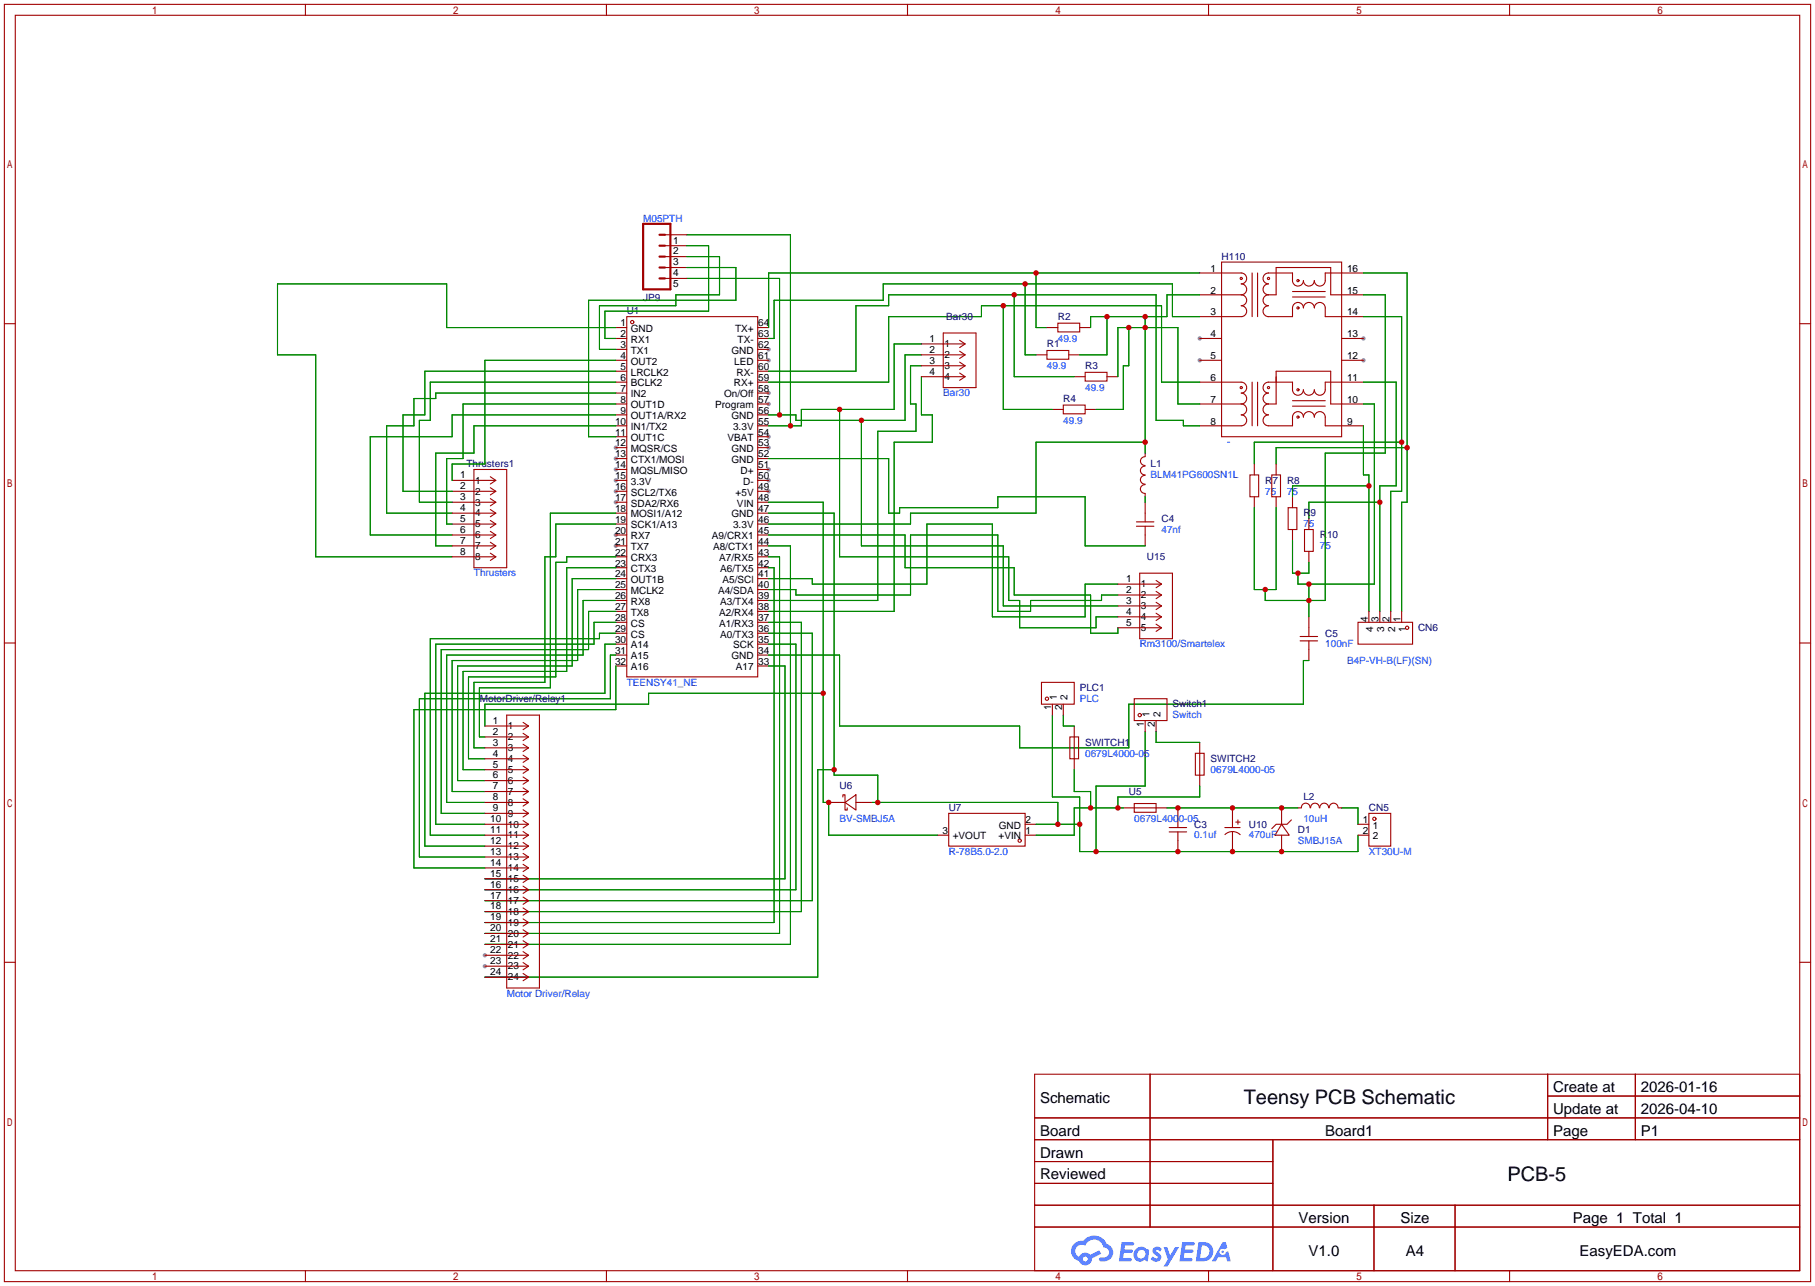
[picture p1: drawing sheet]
<svg xmlns="http://www.w3.org/2000/svg" width="422mm" height="299mm" viewBox="0 0 422 299" stroke-linecap="round" stroke-linejoin="round" font-family="sans-serif">
<g fill="#999">
<circle cx="143.3" cy="104.2" r=".51"/>
<circle cx="143.3" cy="106.7" r=".51"/>
<circle cx="143.3" cy="109.2" r=".51"/>
<circle cx="143.3" cy="111.8" r=".51"/>
<circle cx="143.3" cy="114.3" r=".51"/>
<circle cx="143.3" cy="116.9" r=".51"/>
<circle cx="143.3" cy="124.5" r=".51"/>
<circle cx="143.3" cy="127" r=".51"/>
<circle cx="178.9" cy="114.3" r=".51"/>
<circle cx="178.9" cy="111.8" r=".51"/>
<circle cx="178.9" cy="109.2" r=".51"/>
<circle cx="178.9" cy="104.2" r=".51"/>
<circle cx="178.9" cy="101.6" r=".51"/>
<circle cx="178.9" cy="94" r=".51"/>
<circle cx="178.9" cy="91.5" r=".51"/>
<circle cx="178.9" cy="83.8" r=".51"/>
<circle cx="178.9" cy="81.3" r=".51"/>
<circle cx="317.3" cy="78.8" r=".51"/>
<circle cx="279.2" cy="78.8" r=".51"/>
<circle cx="279.2" cy="83.8" r=".51"/>
<circle cx="317.3" cy="83.8" r=".51"/>
<circle cx="112.8" cy="222.3" r=".51"/>
<circle cx="112.8" cy="224.8" r=".51"/>
</g>
<g fill="none" stroke="#a10000" stroke-width=".25">
<path d="M1 1h420.4v297.2h-420.4zM3.6 3.6h415.2v292.1h-415.2zM71.1 1v2.6M141.1 1v2.6M211.2 1v2.6M281.3 1v2.6M351.3 1v2.6M1 75.3h2.6M418.8 75.3h2.6M1 149.6h2.6M418.8 149.6h2.6M1 223.9h2.6"/>
<path d="M418.8 223.9h2.6M240.8 249.9h178v45.8h-178zM267.7 249.9v35.6M360.2 249.9v15.3M360.2 255h58.6M380.6 249.9v15.3M240.8 260.1h178M240.8 265.2h178M240.8 270.3h55.4M240.8 275.3h55.4M296.2 265.2v30.5M71.1 295.7v2.5"/>
<path d="M141.1 295.7v2.5M211.2 295.7v2.5M240.8 280.4h178M240.8 285.5h178M281.3 295.7v2.5M319.8 280.4v15.3M338.6 280.4v15.3M351.3 295.7v2.5"/>
</g>
<g fill="#5487ff">
<path d="M268.5 290.3a1.3 1.3 0 0 1 1.9 .3l-.4 .6a.54 .54 0 0 0-1-.2l.2 .2a1.28 1.28 0 0 1 .8 2 1.53 1.53 0 0 1-2.2-.3l.5-.6 .8 .5a.31 .31 0 0 0 .3-.3 .31 .31 0 0 0-.2-.3 1.12 1.12 0 0 1-.7-1.9z"/>
<path d="M270.8 290.2h.8l.7 1.9 1.2-1.9h.9l-2.7 4.5h-.9l1-1.7z"/>
<path d="M261 289h2.3a.46 .46 0 0 1 .5 .1 .46 .46 0 0 1 .1 .5l-.3 .2h-1.8l-.1 .9h1.6a.4 .4 0 0 1 .3 .4 .4 .4 0 0 1-.4 .4h-1.6l-.2 1.2h1.4a.46 .46 0 0 1 .5 .1 .46 .46 0 0 1 .1 .5l-.4 .2h-2.6z"/>
<path d="M275.1 289h2.3a.47 .47 0 0 1 .5 .1 .47 .47 0 0 1 .1 .5l-.3 .2h-1.8l-.1 .9h1.6a.4 .4 0 0 1 .4 .4 .4 .4 0 0 1-.5 .4h-1.6l-.2 1.2h1.4a.46 .46 0 0 1 .5 .1 .46 .46 0 0 1 .1 .5l-.4 .2h-2.6z"/>
<path d="M284.5 289h.8l.3 1.3-.6 .4a.75 .75 0 0 0-1.1 .3 .75 .75 0 0 0 .5 1 .75 .75 0 0 0 .9-.6l.5-.3 .6 2.4h-.8l-.3-1h-1.8l-.5 1h-1z"/>
<path d="M278.9 289l-.6 4.5h1.4a2.27 2.27 0 0 0 2.7-2.3 2.27 2.27 0 0 0-2.7-2.2zM279.7 289.8a1.5 1.5 0 0 1 1.8 1.5 1.5 1.5 0 0 1-1.9 1.4h-.3z"/>
<path d="M264.4 290.6a1.6 1.6 0 0 0-.4 2.3 1.6 1.6 0 0 0 2.3 .2l.8 .4 .3-2.5-.1-.3h-.5a1.58 1.58 0 0 0-2.4-.1zM265 291.1a.99 .99 0 0 1 1.6 .6 .99 .99 0 0 1-1.3 1.1 .98 .98 0 0 1-.3-1.7z"/>
<path d="M250 289.4a2.37 2.37 0 0 0 1.1 4 1.54 1.54 0 0 0 1.8 1 1.54 1.54 0 0 0 1.2-1.6l2.2-1.1-.5-.8-2.1 1.1a1.57 1.57 0 0 0-2.6 .4 1.5 1.5 0 0 1-.7-2.1 1.5 1.5 0 0 1 2.2-.5 2.23 2.23 0 0 1 2.3-1.4 2.23 2.23 0 0 1 1.9 1.8 1.16 1.16 0 0 1 1.3 1.1 1.16 1.16 0 0 1-1.1 1.3h-.7a.47 .47 0 0 0-.5 .3 .47 .47 0 0 0 .4 .6 2.14 2.14 0 0 0 2.7-1.4 2.14 2.14 0 0 0-1.3-2.7 3.2 3.2 0 0 0-5.5-.7l-1.1 .1zM252 292.9a.6 .6 0 0 1 1.2 0 .6 .6 0 0 1-1.2 0z"/>
<circle cx="284.6" cy="291.3" r=".28"/>
</g>
<g fill="none" stroke="#a10000" stroke-width=".25">
<path d="M154.8 54.6h5M154.8 57.2h5M154.8 59.7h5M143.3 76.2h2.6M143.3 78.8h2.6M145.9 73.7h30.4v83.8h-30.4zM154.8 62.2h5M154.8 64.8h5M176.3 76.2h2.6M176.3 78.8h2.6M219.5 77.5h7.6v12.7h-7.6zM223.3 79.2l1.3 .8"/>
<path d="M243.7 76.2h2.5M246.2 75.2h5.1v2h-5.1zM251.3 76.2h2.5M279.2 63.5h9.7a1.27 1.27 0 0 1 1.2 1.3 1.27 1.27 0 0 1-1.2 1.3 1.27 1.27 0 0 1 1.2 1.2 1.27 1.27 0 0 1-1.2 1.3M279.2 78.8h5.1M279.2 68.6h9.7M284.3 61h27.9v40.6h-27.9zM288.9 68.6a1.27 1.27 0 0 1 1.2 1.3 1.27 1.27 0 0 1-1.2 1.2 1.27 1.27 0 0 1 1.2 1.3 1.27 1.27 0 0 1-1.2 1.3h-9.7M291.4 63.5v10.2M292.7 63.5v10.2M295.2 68.6h1.8v-6.4h12.7v6.4h7.6M295.2 68.6a1.27 1.27 0 0 0-1.3 1.3 1.27 1.27 0 0 0 1.3 1.2 1.27 1.27 0 0 0-1.3 1.3 1.27 1.27 0 0 0 1.3 1.3h5.6v-2.1a1.27 1.27 0 0 1 1.3-1.2 1.27 1.27 0 0 1 1.2 1.2 1.27 1.27 0 0 1 1.3-1.2 1.27 1.27 0 0 1 1.3 1.2 1.27 1.27 0 0 1 1.3-1.2 1.27 1.27 0 0 1 1.2 1.2v2.1h8.9"/>
<path d="M300.8 69.1h7.6M300.8 67.8h7.6M312.2 78.8h5.1M317.3 63.5h-8.9v1.8a1.27 1.27 0 0 1-1.2 1.3 1.27 1.27 0 0 1-1.3-1.3 1.27 1.27 0 0 1-1.3 1.3 1.27 1.27 0 0 1-1.3-1.3 1.27 1.27 0 0 1-1.2 1.3 1.27 1.27 0 0 1-1.3-1.3v-1.8h-5.6a1.27 1.27 0 0 0-1.3 1.3 1.27 1.27 0 0 0 1.3 1.3 1.27 1.27 0 0 0-1.3 1.2 1.27 1.27 0 0 0 1.3 1.3M143.3 81.3h2.6M143.3 83.8h2.6M143.3 86.4h2.6M143.3 88.9h2.6M143.3 91.5h2.6M143.3 94h2.6M143.3 96.5h2.6M143.3 99.1h2.6"/>
<path d="M176.3 81.3h2.6M176.3 83.8h2.6M176.3 86.4h2.6M176.3 88.9h2.6M176.3 91.5h2.6M176.3 94h2.6M176.3 96.5h2.6M176.3 99.1h2.6M214.4 82.6h10.2M214.4 87.6h10.2M214.4 80h10.2M214.4 85.1h10.2"/>
<path d="M223.3 81.7l1.3 .9M223.3 84.3l1.3 .8M223.3 86.8l1.3 .8M224.6 80l-1.3 .9M224.6 82.6l-1.3 .8M224.6 85.1l-1.3 .9M224.6 87.6l-1.3 .9M241.1 82.6h2.6M243.7 81.5h5v2.1h-5zM244.9 95.3h2.6M247.5 94.2h5v2.1h-5zM248.7 82.6h2.6"/>
<path d="M250 87.6h2.5M252.5 95.3h2.6M252.5 86.6h5.1v2.1h-5.1zM257.6 87.6h2.6M279.2 88.9h9.7a1.27 1.27 0 0 1 1.2 1.3 1.27 1.27 0 0 1-1.2 1.3 1.27 1.27 0 0 1 1.2 1.2 1.27 1.27 0 0 1-1.2 1.3M279.2 83.8h5.1M279.2 94h9.7M288.9 94a1.27 1.27 0 0 1 1.2 1.3 1.27 1.27 0 0 1-1.2 1.2 1.27 1.27 0 0 1 1.2 1.3 1.27 1.27 0 0 1-1.2 1.3h-9.7M291.4 88.9v10.2M292.7 88.9v10.2M295.2 94h1.8v-7.6h12.7v7.6h7.6M295.2 94a1.27 1.27 0 0 0-1.3 1.3 1.27 1.27 0 0 0 1.3 1.2 1.27 1.27 0 0 0-1.3 1.3 1.27 1.27 0 0 0 1.3 1.3h5.6v-2.1a1.27 1.27 0 0 1 1.3-1.2 1.27 1.27 0 0 1 1.2 1.2 1.27 1.27 0 0 1 1.3-1.2 1.27 1.27 0 0 1 1.3 1.2 1.27 1.27 0 0 1 1.3-1.2 1.27 1.27 0 0 1 1.2 1.2v2.1h8.9"/>
<path d="M300.8 94.5h7.6M300.8 93.2h7.6M312.2 83.8h5.1M317.3 88.9h-8.9v1.8a1.27 1.27 0 0 1-1.2 1.3 1.27 1.27 0 0 1-1.3-1.3 1.27 1.27 0 0 1-1.3 1.3 1.27 1.27 0 0 1-1.3-1.3 1.27 1.27 0 0 1-1.2 1.3 1.27 1.27 0 0 1-1.3-1.3v-1.8h-5.6a1.27 1.27 0 0 0-1.3 1.3 1.27 1.27 0 0 0 1.3 1.3 1.27 1.27 0 0 0-1.3 1.2 1.27 1.27 0 0 0 1.3 1.3M105.2 111.8h10.2M105.2 114.3h10.2M105.2 116.9h10.2M105.2 119.4h10.2M110.3 109.2h7.6v22.9h-7.6zM114.1 110.9l1.3 .9M114.1 113.5l1.3 .8M114.1 116l1.3 .9"/>
<path d="M114.1 118.5l1.3 .9M115.4 111.8l-1.3 .8M115.4 114.3l-1.3 .9M115.4 116.9l-1.3 .8M115.4 119.4l-1.3 .8M143.3 101.6h2.6M143.3 104.2h2.6M143.3 106.7h2.6M143.3 109.2h2.6M143.3 111.8h2.6M143.3 114.3h2.6M143.3 116.9h2.6"/>
<path d="M143.3 119.4h2.6M176.3 101.6h2.6M176.3 104.2h2.6M176.3 106.7h2.6M176.3 109.2h2.6M176.3 111.8h2.6M176.3 114.3h2.6M176.3 116.9h2.6M176.3 119.4h2.6M266.5 112.8a1.01 1.01 0 0 0-1.1 1 1.01 1.01 0 0 0 1.1 1M266.5 110.6a1.01 1.01 0 0 0-1.1 1 1.01 1.01 0 0 0 1.1 1M266.5 108.5a1.01 1.01 0 0 0-1.1 1 1.01 1.01 0 0 0 1.1 1"/>
<path d="M266.5 106.3a1.01 1.01 0 0 0-1.1 1 1.01 1.01 0 0 0 1.1 1M266.5 105.4v.8M266.5 114.8v.8M266.5 116.9v4.5M290.9 110.5h2v5.1h-2zM291.9 108v2.5M291.9 115.6v2.5M296 110.5h2v5.1h-2zM297 108v2.5M297 115.6v2.5M299.8 118.1h2v5.1h-2zM300.8 115.6v2.5"/>
<path d="M105.2 121.9h10.2M105.2 124.5h10.2M105.2 127h10.2M105.2 129.6h10.2M114.1 121.1l1.3 .8M114.1 123.6l1.3 .9M114.1 126.2l1.3 .8M114.1 128.7l1.3 .9M115.4 121.9l-1.3 .9M115.4 124.5l-1.3 .8M115.4 127l-1.3 .9M115.4 129.6l-1.3 .8"/>
<path d="M143.3 121.9h2.6M143.3 124.5h2.6M143.3 127h2.6M143.3 129.6h2.6M143.3 132.1h2.6M143.3 134.6h2.6M143.3 137.2h2.6M143.3 139.7h2.6M176.3 121.9h2.6M176.3 124.5h2.6M176.3 127h2.6M176.3 129.6h2.6"/>
<path d="M176.3 132.1h2.6M176.3 134.6h2.6M176.3 137.2h2.6M176.3 139.7h2.6M260.2 135.9h10.1M260.2 138.4h10.1M264.5 121.4h4M264.5 122.4h4M265.2 133.4h7.7v15.2h-7.7zM266.5 122.4v4.6M269.1 135.1l1.2 .8M269.1 137.6l1.2 .8"/>
<path d="M270.3 135.9l-1.2 .9M270.3 138.4l-1.2 .9M300.8 123.2v2.5M303.6 123.2h2v5.1h-2zM304.6 120.7v2.5M304.6 128.3v2.5M143.3 142.3h2.6M143.3 144.8h2.6M143.3 147.3h2.6M143.3 149.9h2.6M143.3 152.4h2.6M143.3 155h2.6"/>
<path d="M176.3 142.3h2.6M176.3 144.8h2.6M176.3 147.3h2.6M176.3 149.9h2.6M176.3 152.4h2.6M176.3 155h2.6M242.4 158.8h7.6v5h-7.6zM260.2 141h10.1M260.2 143.5h10.1M260.2 146.1h10.1M269.1 140.1l1.2 .9M269.1 142.7l1.2 .8"/>
<path d="M269.1 145.2l1.2 .9M270.3 141l-1.2 .8M270.3 143.5l-1.2 .9M270.3 146.1l-1.2 .8M302.6 148.1h4M302.6 149.1h4M304.6 143.5v4.6M304.6 149.1v4.6M316 144.8h12.7v5.1h-12.7zM318.6 142.3v2.5M321.1 142.3v2.5M323.7 142.3v2.5"/>
<path d="M326.2 142.3v2.5M112.8 168.9h10.2M112.8 171.5h10.2M112.8 174h10.2M112.8 176.5h10.2M112.8 179.1h10.2M117.9 166.4h7.6v63.5h-7.6zM121.7 168.1l1.3 .8M121.7 170.6l1.3 .9M121.7 173.2l1.3 .8M121.7 175.7l1.3 .8M121.7 178.2l1.3 .9"/>
<path d="M123 168.9l-1.3 .9M123 171.5l-1.3 .8M123 174l-1.3 .9M123 176.5l-1.3 .9M123 179.1l-1.3 .8M244.9 163.8v2.6M247.5 163.8v2.6M249 171.5h2v5h-2zM250 168.9v10.2M264 162.6h7.6v5.1h-7.6zM266.5 167.7v2.5M269.1 167.7v2.5"/>
<path d="M278.2 175.3h2v5.1h-2zM279.2 172.7v10.2M112.8 186.7h10.2M112.8 194.3h10.2M112.8 191.8h10.2M112.8 181.6h10.2M112.8 184.2h10.2M112.8 189.2h10.2M112.8 196.9h10.2M112.8 199.4h10.2M121.7 180.8l1.3 .8M121.7 183.3l1.3 .9"/>
<path d="M121.7 185.9l1.3 .8M121.7 188.4l1.3 .8M121.7 190.9l1.3 .9M121.7 193.5l1.3 .8M121.7 196l1.3 .9M121.7 198.6l1.3 .8M123 181.6l-1.3 .9M123 184.2l-1.3 .8M123 186.7l-1.3 .9M123 189.2l-1.3 .9M123 191.8l-1.3 .8M123 194.3l-1.3 .9"/>
<path d="M123 196.9l-1.3 .8M123 199.4l-1.3 .9M192.9 186.7h3.8M196.2 185.4v-.5h.5v3.6h.5v-.5M196.7 186.7l2.5-1.8v3.6zM199.2 186.7h3.8M218.3 194.3h2.5M220.8 189.2h17.8v7.7h-17.8zM238.6 194.3h2.5M238.6 191.8h2.5M261.4 188h10.2M264 187h5.1v2h-5.1z"/>
<path d="M272.1 192.5h4.1M272.1 193.6h4.1M274.1 188v4.5M274.1 193.6v4.5M285.1 192.5h3.5M285.1 194.2a2.54 2.54 0 0 1 3.5 0M286.8 188v4.5M286.8 193.6v4.5M287.6 191.3h1M288.1 190.8v1M298.3 191.8l1.7 2.5h-3.3zM298.3 188v3.8"/>
<path d="M298.3 194.3v3.8M300.5 190.8l-1 1h-2.5l-1 1M304.9 188a1.01 1.01 0 0 0-1-1.1 1.01 1.01 0 0 0-1 1.1h-.8M305 188a1.01 1.01 0 0 1 1-1.1 1.01 1.01 0 0 1 1 1.1M307.2 188a1.01 1.01 0 0 1 1-1.1 1.01 1.01 0 0 1 1 1.1M309.4 188a1.01 1.01 0 0 1 1-1.1 1.01 1.01 0 0 1 1 1.1M311.5 188h.7M316 194.3h2.6M316 191.8h2.6M318.6 189.2h5.1v7.7h-5.1zM112.8 201.9h10.2M112.8 204.5h10.2"/>
<path d="M112.8 207h10.2M112.8 209.6h10.2M112.8 212.1h10.2M112.8 214.6h10.2M112.8 217.2h10.2M112.8 219.7h10.2M121.7 201.1l1.3 .8M121.7 203.6l1.3 .9M121.7 206.2l1.3 .8M121.7 208.7l1.3 .9M121.7 211.3l1.3 .8M121.7 213.8l1.3 .8"/>
<path d="M121.7 216.3l1.3 .9M121.7 218.9l1.3 .8M123 201.9l-1.3 .9M123 204.5l-1.3 .8M123 207l-1.3 .9M123 209.6l-1.3 .8M123 212.1l-1.3 .9M123 214.6l-1.3 .9M123 217.2l-1.3 .8M123 219.7l-1.3 .9M112.8 222.3h10.2M112.8 224.8h10.2"/>
<path d="M112.8 227.3h10.2M121.7 221.4l1.3 .9M121.7 224l1.3 .8M121.7 226.5l1.3 .8M123 222.3l-1.3 .8M123 224.8l-1.3 .9M123 227.3l-1.3 .9"/>
<circle cx="147.1" cy="74.9" r=".38"/>
<circle cx="288.9" cy="64.8" r=".25"/>
<circle cx="295.2" cy="64.8" r=".25"/>
<circle cx="302.1" cy="71.6" r=".25"/>
<circle cx="302.1" cy="65.3" r=".25"/>
<circle cx="288.9" cy="90.2" r=".25"/>
<circle cx="295.2" cy="90.2" r=".25"/>
<circle cx="302.1" cy="90.7" r=".25"/>
<circle cx="302.1" cy="97" r=".25"/>
<circle cx="327.5" cy="146.1" r=".38"/>
<circle cx="243.7" cy="162.6" r=".38"/>
<circle cx="265.2" cy="166.4" r=".38"/>
<circle cx="237.3" cy="195.6" r=".38"/>
<circle cx="319.9" cy="190.5" r=".38"/>
</g>
<g fill="none" stroke="#008700" stroke-width=".25">
<path d="M159.8 59.7h7.7v8.9h-10.2v2.5h-17.8v10.2h3.8M159.8 57.2h5.1v15.2h-24.1v6.4h2.5M159.8 54.6h24.2v44.5M143.3 76.2h-39.3v-10.1h-39.4v16.5h8.9v47h31.7M159.8 62.2h11.5v7.7h-34.3v31.7h6.3M159.8 64.8h21.6v31.7M233.5 71.1v24.2h11.4M236 68.6v19h14M238.6 66.1v16.5h2.5M241.1 63.5v12.7h2.6M257.6 73.7v8.9h-6.3M262.7 76.2v8.9h-1.3v10.2h-6.3"/>
<path d="M266.5 73.7v31.7M279.2 63.5h-100.3v12.7M279.2 68.6h-7.6v5.1h-17.8v2.5M279.2 73.7h-6.3v-7.6h-67.3v3.8h-25.4v8.9h-1.3M317.3 68.6h5.1v36.8h-14v34.3h-13.9v-2.5M317.3 63.5h10.2v53.4h-1.3v25.4M317.3 73.7h8.9v40.6h-2.5v28M143.3 96.5h-38.1v5.1h-19v22.9h19M143.3 83.8h-30.5v24.2h-7.6v3.8M143.3 86.4h-44.4v10.1h-5.1v17.8h11.4M143.3 91.5h-41.9v1.2h-5.1v6.4h-6.3v20.3h15.2M143.3 99.1h-33v6.3h-8.9v21.6h3.8"/>
<path d="M143.3 88.9h-43.2v8.9h-2.5v19.1h7.6M143.3 94h-35.5v12.7h-3.8v15.2h1.2M178.9 86.4h20.3v-15.3h7.6v-2.5h62.3v29.2h6.3v1.3h3.8M178.9 88.9h27.9v-15.2h21.6v-2.6h41.9v17.8h8.9M195.4 95.3v34.3h39.4v10.1h2.5v6.4h17.8v-2.6h5.1M200.5 97.8v29.2h33v14h26.7M214.4 85.1h-2.5v8.9h1.3v6.3h-8.9v39.4h-25.4M214.4 87.6v8.9h2.6v6.4h-8.9v39.4h-29.2M214.4 82.6h-3.8v15.2h-25.4v-1.3h-6.3M214.4 80h-6.3v15.3h-21.6v3.8h-7.6M260.2 87.6v-11.4h13.9v17.8h5.1M317.3 88.9h7.6v24.1h-3.8v29.3"/>
<path d="M317.3 94h2.6v41.9h-17.8v-2.5M317.3 99.1v11.4h1.3v31.8M143.3 119.4h-15.2v40.6h-16.5v11.5h1.2M178.9 106.7h27.9v12.7h2.6v-1.3h22.8v-2.5h20.3v11.4h14M178.9 119.4h15.2v61h10.2v6.3M178.9 116.9h12.7v69.8h1.3v7.6h25.4M266.5 102.9h-25.4v16.5h-29.2v2.5h-33M266.5 115.6v1.3M291.9 118.1v19.1h5.1v-19.1M318.6 113h-17.8v2.6M321.1 116.9h-16.5v3.8M326.2 102.9h-34.3v5.1"/>
<path d="M327.5 104.2h-30.5v3.8M143.3 139.7h-7.6v12.7h-31.7v34.3h8.8M143.3 137.2h-8.9v16.5h-29.2v30.5h7.6M143.3 132.1h-11.4v24.1h-24.1v22.9h5M143.3 134.6h-10.1v20.4h-26.7v26.6h6.3M143.3 121.9h-13.9v7.7h-2.6v29.2h-16.5v15.2h2.5M143.3 129.6h-11.4v1.2h-2.5v26.7h-20.4v19h3.8M178.9 137.2h6.3v1.2h26.7v-13.9h20.3v17.8h7.6v-2.6h16.6v-1.3h3.8M178.9 124.5h31.7v7.6h25.4v6.3h17.8v8.9h6.4v-1.2M178.9 132.1h1.3v82.5h-67.4M178.9 134.6h10.1v1.3h26.7v-14h15.3v21.6h21.5v-7.6h7.7M178.9 129.6h2.5v87.6h-68.6"/>
<path d="M178.9 127h5.1v92.7h-71.2M300.8 125.7v7.7h3.8v-2.6M304.6 135.9v7.6M143.3 142.3h-6.3v8.8h-34.3v38.1h10.1M143.3 147.3h-3.8v1.3h-39.4v45.7h12.7M143.3 144.8h-5.1v5.1h-36.8v41.9h11.4M143.3 155v10.1h-47v36.8h16.5M143.3 149.9h-2.5v11.4h-41.9v35.6h13.9M143.3 152.4h-1.2v10.2h-44.5v36.8h15.2M178.9 149.9h6.3v57.1h-72.4M178.9 147.3h10.1v62.3h-76.2M178.9 152.4h16.5v16.5h41.9v5.1h25.4v-10.2h40.6v-10.1h1.3"/>
<path d="M178.9 155h3.8v49.5h-69.9M178.9 144.8h7.6v67.3h-73.7M191.6 161.3h-40.7v2.5h-38.1v5.1M194.1 179.1h-3.8v48.2h-77.5M244.9 166.4v19h6.4v12.7h64.7v-3.8M247.5 166.4v2.5h2.5M250 179.1v5.1h3.8v3.8M266.5 170.2v12.7h-11.4v15.2M269.1 170.2v2.5h10.1M203 186.7h43.2v5.1M241.1 191.8h10.2M261.4 188h-11.4v6.3h-8.9"/>
<path d="M271.6 188h30.5M279.2 182.9v2.5h-19v2.6M312.2 188h3.8v3.8"/>
</g>
<path d="M149.7 52.1h6.3v15.2h-6.3zM153.5 59.7h1.3M153.5 57.2h1.3M153.5 54.6h1.3M153.5 64.8h1.3M153.5 62.2h1.3" fill="none" stroke="#a10000" stroke-width=".51"/>
<g fill="#c00">
<circle cx="241.1" cy="63.5" r=".63"/>
<circle cx="327.5" cy="104.2" r=".63"/>
<circle cx="326.2" cy="102.9" r=".63"/>
<circle cx="321.1" cy="116.9" r=".63"/>
<circle cx="274.1" cy="188" r=".63"/>
<circle cx="286.8" cy="188" r=".63"/>
<circle cx="298.3" cy="188" r=".63"/>
<circle cx="192.9" cy="186.7" r=".63"/>
<circle cx="191.6" cy="161.3" r=".63"/>
<circle cx="236" cy="68.6" r=".63"/>
<circle cx="233.5" cy="71.1" r=".63"/>
<circle cx="238.6" cy="66.1" r=".63"/>
<circle cx="302.1" cy="133.4" r=".63"/>
<circle cx="304.6" cy="135.9" r=".63"/>
<circle cx="304.6" cy="139.7" r=".63"/>
<circle cx="294.5" cy="137.2" r=".63"/>
<circle cx="318.6" cy="113" r=".63"/>
<circle cx="255.1" cy="198.1" r=".63"/>
<circle cx="274.1" cy="198.1" r=".63"/>
<circle cx="286.8" cy="198.1" r=".63"/>
<circle cx="298.3" cy="198.1" r=".63"/>
<circle cx="251.3" cy="191.8" r=".63"/>
<circle cx="246.2" cy="191.8" r=".63"/>
<circle cx="204.3" cy="186.7" r=".63"/>
<circle cx="194.1" cy="179.1" r=".63"/>
<circle cx="181.4" cy="96.5" r=".63"/>
<circle cx="200.5" cy="97.8" r=".63"/>
<circle cx="184" cy="99.1" r=".63"/>
<circle cx="195.4" cy="95.3" r=".63"/>
<circle cx="253.8" cy="188" r=".63"/>
<circle cx="260.2" cy="188" r=".63"/>
<circle cx="257.6" cy="73.7" r=".63"/>
<circle cx="266.5" cy="73.7" r=".63"/>
<circle cx="266.5" cy="76.2" r=".63"/>
<circle cx="262.7" cy="76.2" r=".63"/>
<circle cx="266.5" cy="102.9" r=".63"/>
</g>
<g font-size="4.7">
<text x="289.5" y="257">Teensy PCB Schematic</text>
<text x="350.8" y="274.7">PCB-5</text>
</g>
<g font-size="3.5">
<text x="242.1" y="256.6">Schematic</text>
<text x="361.5" y="254.1">Create at</text>
<text x="381.9" y="254.1">2026-01-16</text>
<text x="361.5" y="259.2">Update at</text>
<text x="381.9" y="259.2">2026-04-10</text>
<text x="242.1" y="264.3">Board</text>
<text x="242.1" y="269.3">Drawn</text>
<text x="308.4" y="264.3">Board1</text>
<text x="361.5" y="264.3">Page</text>
<text x="381.9" y="264.3">P1</text>
<text x="242.1" y="274.4">Reviewed</text>
<text x="302.2" y="284.6">Version</text>
<text x="325.9" y="284.6">Size</text>
<text x="366.1" y="284.6">Page 1 Total 1</text>
<text x="304.5" y="292.2">V1.0</text>
<text x="327.2" y="292.2">A4</text>
<text x="367.6" y="292.2">EasyEDA.com</text>
</g>
<g font-size="2.3" fill="#00f">
<text x="149.7" y="51.6">M05PTH</text>
<text x="246.2" y="79.5">49.9</text>
<text x="243.7" y="85.9">49.9</text>
<text x="219.5" y="92.2">Bar30</text>
<text x="252.5" y="90.9">49.9</text>
<text x="247.5" y="98.6">49.9</text>
<text x="285.6" y="103.6">-</text>
<text x="267.8" y="111.3">BLM41PG600SN1L</text>
<text x="294.5" y="115.1">75</text>
<text x="299.5" y="115.1">75</text>
<text x="270.3" y="124">47nf</text>
<text x="303.3" y="122.7">75</text>
<text x="307.2" y="127.8">75</text>
<text x="110.3" y="134.1">Thrusters</text>
<text x="265.2" y="150.6">Rm3100/Smartelex</text>
<text x="308.4" y="150.6">100nF</text>
<text x="313.5" y="154.4">B4P-VH-B(LF)(SN)</text>
<text x="145.9" y="159.5">TEENSY41_NE</text>
<text x="251.3" y="163.3">PLC</text>
<text x="272.9" y="167.1">Switch</text>
<text x="252.5" y="176">0679L4000-05</text>
<text x="281.8" y="179.8">0679L4000-05</text>
<text x="195.4" y="191.3">BV-SMBJ5A</text>
<text x="264" y="191.3">0679L4000-05</text>
<text x="303.3" y="191.3">10uH</text>
<text x="277.9" y="195.1">0.1uf</text>
<text x="290.6" y="195.1">470uF</text>
<text x="302.1" y="196.4">SMBJ15A</text>
<text x="220.8" y="198.9">R-78B5.0-2.0</text>
<text x="318.6" y="198.9">XT30U-M</text>
<text x="117.9" y="231.9">Motor Driver/Relay</text>
</g>
<g font-size="2.3">
<text x="156.6" y="56.7">1</text>
<text x="156.6" y="59.2">2</text>
<text x="156.6" y="61.7">3</text>
<text x="156.6" y="64.3">4</text>
<text x="281.7" y="63.2">1</text>
<text x="313.5" y="63.2">16</text>
<text x="156.6" y="66.8">5</text>
<text x="281.7" y="68.3">2</text>
<text x="313.5" y="68.3">15</text>
<text x="144.4" y="75.9">1</text>
<text x="146.8" y="77.2">GND</text>
<text x="171.1" y="77.2">TX+</text>
<text x="176.5" y="75.9">64</text>
<text x="281.7" y="73.4">3</text>
<text x="313.5" y="73.4">14</text>
<text x="144.4" y="78.5">2</text>
<text x="144.4" y="81">3</text>
<text x="144.4" y="83.6">4</text>
<text x="146.8" y="79.7">RX1</text>
<text x="146.8" y="82.3">TX1</text>
<text x="170.2" y="82.3">GND</text>
<text x="171.7" y="79.7">TX-</text>
<text x="176.5" y="83.6">61</text>
<text x="176.5" y="81">62</text>
<text x="176.5" y="78.5">63</text>
<text x="216.3" y="79.5">1</text>
<text x="216.3" y="82.1">2</text>
<text x="219.8" y="80.8">1</text>
<text x="219.8" y="83.3">2</text>
<text x="281.7" y="78.5">4</text>
<text x="281.7" y="83.6">5</text>
<text x="313.5" y="78.5">13</text>
<text x="313.5" y="83.6">12</text>
<text x="144.4" y="86.1">5</text>
<text x="144.4" y="88.6">6</text>
<text x="146.8" y="84.8">OUT2</text>
<text x="146.8" y="87.4">LRCLK2</text>
<text x="146.8" y="89.9">BCLK2</text>
<text x="170.8" y="89.9">RX+</text>
<text x="170.9" y="84.8">LED</text>
<text x="171.4" y="87.4">RX-</text>
<text x="176.5" y="88.6">59</text>
<text x="176.5" y="86.1">60</text>
<text x="216.3" y="84.6">3</text>
<text x="216.3" y="87.1">4</text>
<text x="219.8" y="85.9">3</text>
<text x="219.8" y="88.4">4</text>
<text x="281.7" y="88.6">6</text>
<text x="313.5" y="88.6">11</text>
<text x="144.4" y="91.2">7</text>
<text x="144.4" y="93.7">8</text>
<text x="146.8" y="92.4">IN2</text>
<text x="146.8" y="95">OUT1D</text>
<text x="166.5" y="95">Program</text>
<text x="168.5" y="92.4">On/Off</text>
<text x="176.5" y="93.7">57</text>
<text x="176.5" y="91.2">58</text>
<text x="281.7" y="93.7">7</text>
<text x="313.5" y="93.7">10</text>
<text x="143.1" y="98.8">10</text>
<text x="143.1" y="101.3">11</text>
<text x="144.4" y="96.3">9</text>
<text x="146.8" y="97.5">OUT1A/RX2</text>
<text x="146.8" y="100.1">IN1/TX2</text>
<text x="170.2" y="97.5">GND</text>
<text x="170.6" y="100.1">3.3V</text>
<text x="176.5" y="101.3">54</text>
<text x="176.5" y="98.8">55</text>
<text x="176.5" y="96.3">56</text>
<text x="281.7" y="98.8">8</text>
<text x="313.5" y="98.8">9</text>
<text x="143.1" y="103.9">12</text>
<text x="143.1" y="106.4">13</text>
<text x="146.8" y="102.6">OUT1C</text>
<text x="146.8" y="105.1">MQSR/CS</text>
<text x="146.8" y="107.7">CTX1/MOSI</text>
<text x="169.3" y="102.6">VBAT</text>
<text x="170.2" y="107.7">GND</text>
<text x="170.2" y="105.1">GND</text>
<text x="176.5" y="106.4">52</text>
<text x="176.5" y="103.9">53</text>
<text x="107.1" y="111.3">1</text>
<text x="107.1" y="113.8">2</text>
<text x="110.6" y="112.5">1</text>
<text x="143.1" y="109">14</text>
<text x="143.1" y="111.5">15</text>
<text x="146.8" y="110.2">MQSL/MISO</text>
<text x="146.8" y="112.8">3.3V</text>
<text x="172.4" y="110.2">D+</text>
<text x="172.9" y="112.8">D-</text>
<text x="176.5" y="111.5">50</text>
<text x="176.5" y="109">51</text>
<text x="107.1" y="116.3">3</text>
<text x="107.1" y="118.9">4</text>
<text x="110.6" y="115.1">2</text>
<text x="110.6" y="117.6">3</text>
<text x="143.1" y="114">16</text>
<text x="143.1" y="116.6">17</text>
<text x="143.1" y="119.1">18</text>
<text x="146.8" y="115.3">SCL2/TX6</text>
<text x="146.8" y="117.8">SDA2/RX6</text>
<text x="171.2" y="115.3">+5V</text>
<text x="171.5" y="117.8">VIN</text>
<text x="176.5" y="119.1">47</text>
<text x="176.5" y="116.6">48</text>
<text x="176.5" y="114">49</text>
<text x="107.1" y="121.4">5</text>
<text x="107.1" y="124">6</text>
<text x="110.6" y="120.2">4</text>
<text x="110.6" y="122.7">5</text>
<text x="110.6" y="125.2">6</text>
<text x="143.1" y="121.7">19</text>
<text x="143.1" y="124.2">20</text>
<text x="146.8" y="120.4">MOSI1/A12</text>
<text x="146.8" y="122.9">SCK1/A13</text>
<text x="146.8" y="125.5">RX7</text>
<text x="165.7" y="125.5">A9/CRX1</text>
<text x="170.2" y="120.4">GND</text>
<text x="170.6" y="122.9">3.3V</text>
<text x="176.5" y="124.2">45</text>
<text x="176.5" y="121.7">46</text>
<text x="107.1" y="126.5">7</text>
<text x="107.1" y="129">8</text>
<text x="110.6" y="127.8">7</text>
<text x="110.6" y="130.3">8</text>
<text x="143.1" y="126.7">21</text>
<text x="143.1" y="129.3">22</text>
<text x="143.1" y="131.8">23</text>
<text x="146.8" y="128">TX7</text>
<text x="146.8" y="130.5">CRX3</text>
<text x="166" y="128">A8/CTX1</text>
<text x="167.4" y="130.5">A7/RX5</text>
<text x="176.5" y="131.8">42</text>
<text x="176.5" y="129.3">43</text>
<text x="176.5" y="126.7">44</text>
<text x="143.1" y="134.4">24</text>
<text x="143.1" y="136.9">25</text>
<text x="146.8" y="133.1">CTX3</text>
<text x="146.8" y="135.6">OUT1B</text>
<text x="167.6" y="133.1">A6/TX5</text>
<text x="168.2" y="135.6">A5/SCl</text>
<text x="176.5" y="136.9">40</text>
<text x="176.5" y="134.4">41</text>
<text x="262.1" y="135.4">1</text>
<text x="262.1" y="137.9">2</text>
<text x="265.5" y="136.7">1</text>
<text x="143.1" y="139.4">26</text>
<text x="143.1" y="142">27</text>
<text x="146.8" y="138.2">MCLK2</text>
<text x="146.8" y="140.7">RX8</text>
<text x="146.8" y="143.2">TX8</text>
<text x="167.1" y="138.2">A4/SDA</text>
<text x="167.4" y="143.2">A2/RX4</text>
<text x="167.6" y="140.7">A3/TX4</text>
<text x="176.5" y="142">38</text>
<text x="176.5" y="139.4">39</text>
<text x="262.1" y="140.5">3</text>
<text x="262.1" y="143">4</text>
<text x="265.5" y="139.2">2</text>
<text x="265.5" y="141.7">3</text>
<text x="143.1" y="144.5">28</text>
<text x="143.1" y="147.1">29</text>
<text x="143.1" y="149.6">30</text>
<text x="146.8" y="145.8">CS</text>
<text x="146.8" y="148.3">CS</text>
<text x="167.4" y="145.8">A1/RX3</text>
<text x="167.6" y="148.3">A0/TX3</text>
<text x="176.5" y="149.6">35</text>
<text x="176.5" y="147.1">36</text>
<text x="176.5" y="144.5">37</text>
<text x="262.1" y="145.6">5</text>
<text x="265.5" y="144.3">4</text>
<text x="265.5" y="146.8">5</text>
<text x="318.3" y="144.7" transform="rotate(-90 318.3 144.7)">4</text>
<text x="319.6" y="147" transform="rotate(-90 319.6 147)">4</text>
<text x="320.8" y="144.7" transform="rotate(-90 320.8 144.7)">3</text>
<text x="322.1" y="147" transform="rotate(-90 322.1 147)">3</text>
<text x="323.4" y="144.7" transform="rotate(-90 323.4 144.7)">2</text>
<text x="324.7" y="147" transform="rotate(-90 324.7 147)">2</text>
<text x="325.9" y="144.7" transform="rotate(-90 325.9 144.7)">1</text>
<text x="327.2" y="147" transform="rotate(-90 327.2 147)">1</text>
<text x="143.1" y="152.1">31</text>
<text x="143.1" y="154.7">32</text>
<text x="146.8" y="150.9">A14</text>
<text x="146.8" y="153.4">A15</text>
<text x="146.8" y="155.9">A16</text>
<text x="170.2" y="153.4">GND</text>
<text x="170.6" y="150.9">SCK</text>
<text x="171.3" y="155.9">A17</text>
<text x="176.5" y="154.7">33</text>
<text x="176.5" y="152.1">34</text>
<text x="244.6" y="165.3" transform="rotate(-90 244.6 165.3)">1</text>
<text x="245.9" y="162.9" transform="rotate(-90 245.9 162.9)">1</text>
<text x="247.2" y="165.3" transform="rotate(-90 247.2 165.3)">2</text>
<text x="248.5" y="162.9" transform="rotate(-90 248.5 162.9)">2</text>
<text x="267.5" y="166.7" transform="rotate(-90 267.5 166.7)">1</text>
<text x="270" y="166.7" transform="rotate(-90 270 166.7)">2</text>
<text x="114.7" y="168.4">1</text>
<text x="114.7" y="171">2</text>
<text x="114.7" y="173.5">3</text>
<text x="118.2" y="169.7">1</text>
<text x="118.2" y="172.2">2</text>
<text x="266.2" y="169.1" transform="rotate(-90 266.2 169.1)">1</text>
<text x="268.8" y="169.1" transform="rotate(-90 268.8 169.1)">2</text>
<text x="114.7" y="176">4</text>
<text x="114.7" y="178.6">5</text>
<text x="118.2" y="174.8">3</text>
<text x="118.2" y="177.3">4</text>
<text x="118.2" y="179.8">5</text>
<text x="114.7" y="181.1">6</text>
<text x="114.7" y="183.7">7</text>
<text x="118.2" y="182.4">6</text>
<text x="118.2" y="184.9">7</text>
<text x="114.1" y="191.3">10</text>
<text x="114.7" y="186.2">8</text>
<text x="114.7" y="188.7">9</text>
<text x="118.2" y="187.5">8</text>
<text x="118.2" y="190">9</text>
<text x="238.7" y="191.5">2</text>
<text x="317.2" y="191.5">1</text>
<text x="114.1" y="193.8">11</text>
<text x="114.1" y="196.4">12</text>
<text x="118.2" y="192.5">10</text>
<text x="118.2" y="195.1">11</text>
<text x="118.2" y="197.6">12</text>
<text x="219.4" y="194">3</text>
<text x="221.7" y="195.3">+VOUT</text>
<text x="232.4" y="195.3">+VIN</text>
<text x="232.5" y="192.8">GND</text>
<text x="238.7" y="194">1</text>
<text x="317.2" y="194">2</text>
<text x="319.5" y="192.8">1</text>
<text x="319.5" y="195.3">2</text>
<text x="114.1" y="198.9">13</text>
<text x="114.1" y="201.4">14</text>
<text x="114.1" y="204">15</text>
<text x="118.2" y="200.2">13</text>
<text x="118.2" y="202.7">14</text>
<text x="114.1" y="206.5">16</text>
<text x="114.1" y="209.1">17</text>
<text x="118.2" y="205.2">15</text>
<text x="118.2" y="207.8">16</text>
<text x="114.1" y="211.6">18</text>
<text x="114.1" y="214.1">19</text>
<text x="118.2" y="210.3">17</text>
<text x="118.2" y="212.9">18</text>
<text x="118.2" y="215.4">19</text>
<text x="114.1" y="216.7">20</text>
<text x="114.1" y="219.2">21</text>
<text x="114.1" y="221.8">22</text>
<text x="118.2" y="217.9">20</text>
<text x="118.2" y="220.5">21</text>
<text x="114.1" y="224.3">23</text>
<text x="114.1" y="226.8">24</text>
<text x="118.2" y="223">22</text>
<text x="118.2" y="225.6">23</text>
<text x="118.2" y="228.1">24</text>
</g>
<g font-size="2.3" fill="#000080">
<text x="284.3" y="60.5">H110</text>
<text x="149.7" y="70.1">JP9</text>
<text x="145.9" y="73.2">U1</text>
<text x="220.2" y="74.4">Bar30</text>
<text x="246.2" y="74.4">R2</text>
<text x="243.7" y="80.8">R1</text>
<text x="252.5" y="85.9">R3</text>
<text x="247.5" y="93.5">R4</text>
<text x="108.5" y="108.7">Thrusters1</text>
<text x="267.8" y="108.7">L1</text>
<text x="294.5" y="112.5">R7</text>
<text x="299.5" y="112.5">R8</text>
<text x="270.3" y="121.4">C4</text>
<text x="303.3" y="120.2">R9</text>
<text x="307.2" y="125.2">R10</text>
<text x="266.9" y="130.3">U15</text>
<text x="308.4" y="148.1">C5</text>
<text x="330" y="146.8">CN6</text>
<text x="251.3" y="160.8">PLC1</text>
<text x="111.7" y="163.3">MotorDriver/Relay1</text>
<text x="272.9" y="164.6">Switch1</text>
<text x="252.5" y="173.5">SWITCH1</text>
<text x="281.8" y="177.3">SWITCH2</text>
<text x="195.4" y="183.7">U6</text>
<text x="262.7" y="184.9">U5</text>
<text x="220.8" y="188.7">U7</text>
<text x="303.3" y="186.2">L2</text>
<text x="318.6" y="188.7">CN5</text>
<text x="277.9" y="192.5">C3</text>
<text x="290.6" y="192.5">U10</text>
<text x="302.1" y="193.8">D1</text>
</g>
</svg>
